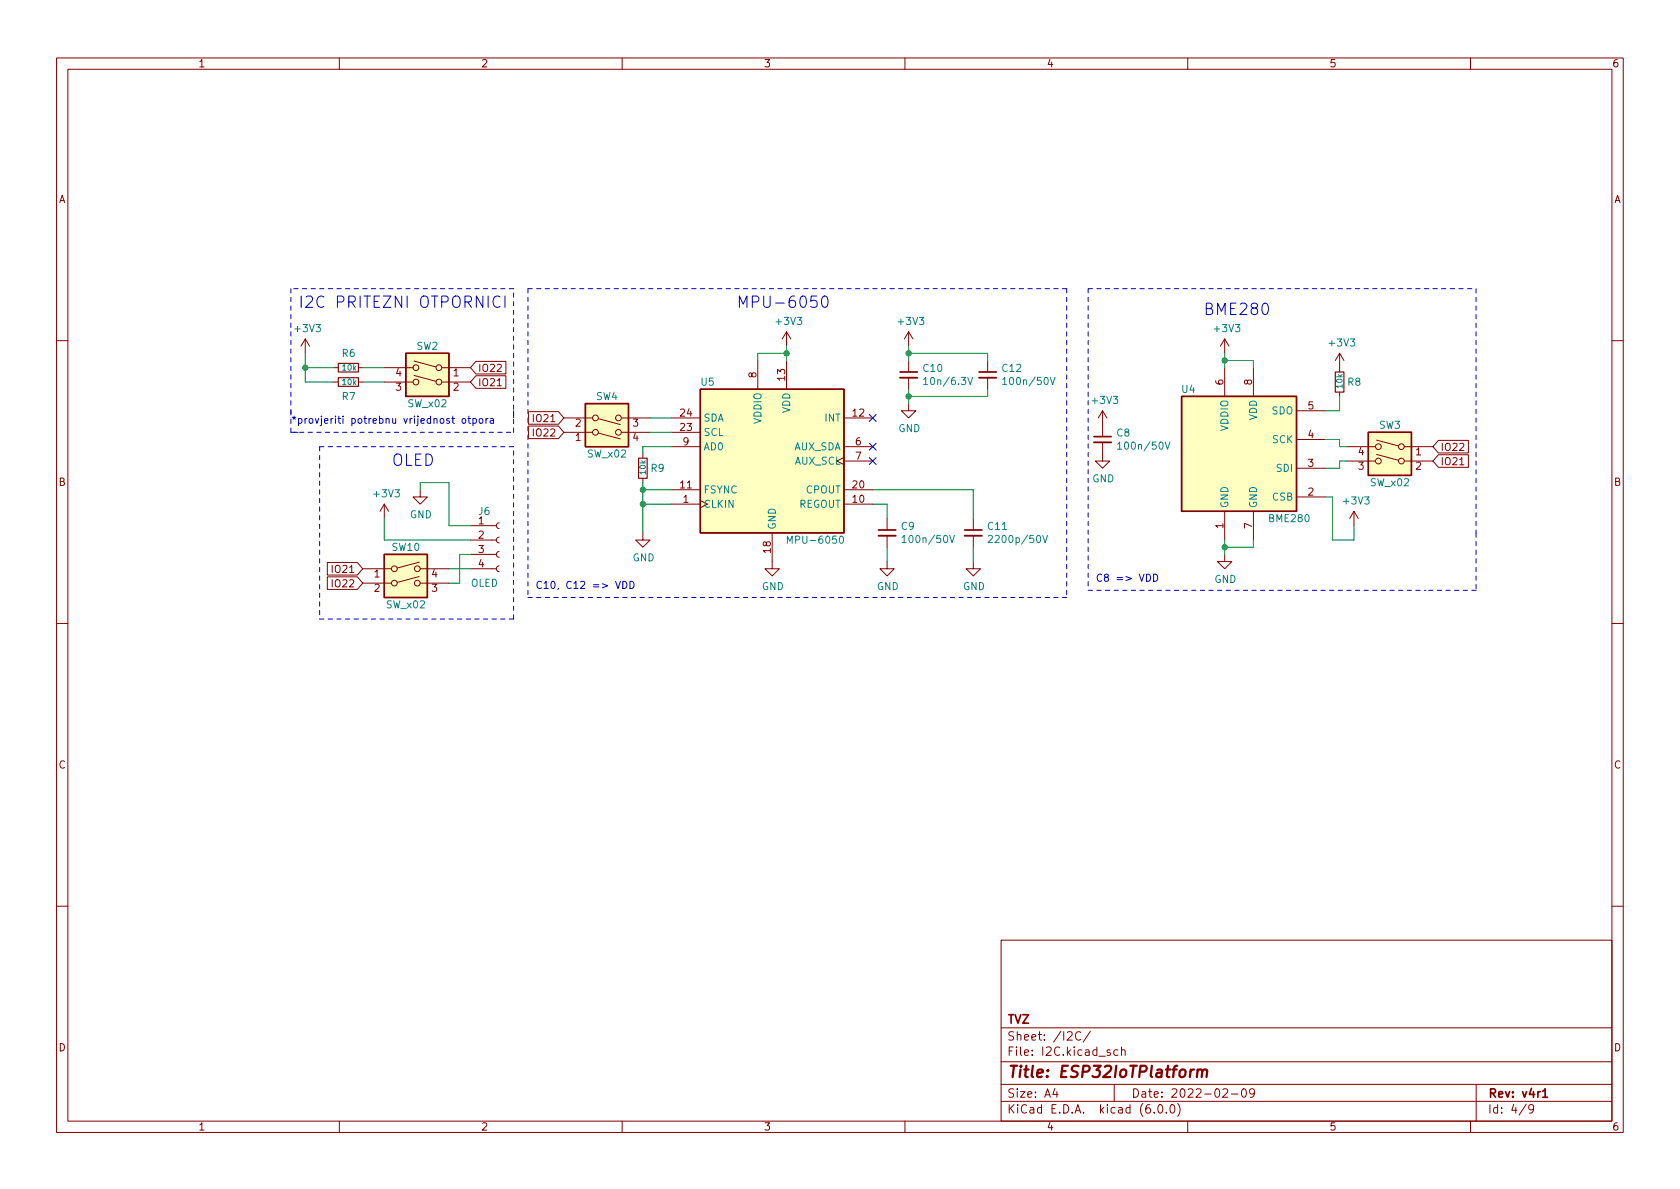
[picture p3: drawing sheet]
<svg xmlns="http://www.w3.org/2000/svg" width="297mm" height="210mm" viewBox="0 0 297 210" stroke-linecap="round" stroke-linejoin="round" font-family="sans-serif">
<g fill="none" stroke="#840000" stroke-width=".18">
<path d="M10 10.2h277v190.1h-277zM12 12.2h273v186.1h-273zM60 10.2v2M110 10.2v2M160 10.2v2M210 10.2v2M260 10.2v2M54 59.9l-.8 1.3M54 59.9v2.6M54 59.9l.7 1.3M139.1 58.7v2.5M139.1 58.7l-.8 1.2"/>
<path d="M139.1 58.7l.7 1.2M160.7 58.7l-.8 1.2M160.7 58.7v2.5M160.7 58.7l.7 1.2M216.5 59.9l-.7 1.3M216.5 59.9v2.6M216.5 59.9l.8 1.3M10 60.2h2M59.1 67.6h.7M59.1 65h.7M63.4 67.6h.7M63.4 65h.7"/>
<path d="M67.9 67.6h5.1M67.9 65h5.1M73.2 66.4l3.9 1M73.2 63.8l3.9 1.1M78.1 67.6h5.1M78.1 65h5.1M84.1 66.4h5.3v2.3h-5.3l-.9-1.1zM84.1 63.9h5.3v2.2h-5.3l-.9-1.1zM87.9 68.2h.7M93.4 75.3h5.3l1 1.1-1 1.2h-5.3zM93.4 72.8h5.3l1 1.1-1 1.1h-5.3zM99.7 73.9h5.1"/>
<path d="M99.7 76.4h5.1M105.8 74l3.9 1.1M105.8 76.6l3.9 1M109.9 73.9h5M109.9 76.4h5M118.7 73.9h5.1M118.7 76.4h5.1M118.7 79h5.1M134 63.7v5.1M139.1 63.7v5.1M149.2 73.9h5.1M149.2 79h5.1"/>
<path d="M160.7 71.4v1.2h1.2l-1.2 1.3-1.3-1.3h1.3M160.7 63.7v2.1M160.7 66.8v2M174.6 63.7v2.1M174.6 66.8v2M194.9 78.2v3.3h1.3l-1.3 1.3-1.2-1.3h1.2M194.9 72.6l-.7 1.3M194.9 72.6v4.6M194.9 72.6l.8 1.3M216.5 65v5.1M221.6 65v5.1M229.2 77.7h5.1"/>
<path d="M229.2 72.6h5.1M236.9 62.5l-.8 1.2M236.9 62.5v3.3M236.9 69.3v.8M236.9 62.5l.7 1.2M238.1 79h5.1M243.4 77.8l3.9 1.1M248.3 79h5.1M254.3 77.9h5.3v2.2h-5.3l-.9-1.1zM285 60.2h2M57.9 99.5h5.3l.9 1.1-.9 1.1h-5.3zM67.9 89.1l-.7 1.3"/>
<path d="M67.9 89.1v2.6M67.9 89.1l.8 1.3M74.1 99.4l-3.9 1.1M74.3 86.6v1.3h1.3l-1.3 1.2-1.3-1.2h1.3M83.2 98h4.6M83.2 95.5h4.6M83.2 93h4.6M88.3 97.5l-.4 .2-.1 .3 .1 .4 .4 .1M88.3 95l-.4 .1-.1 .4 .1 .4 .4 .1M88.3 92.5l-.4 .1-.1 .4 .1 .3 .4 .2M113.7 94.2v1.3h1.2l-1.2 1.3-1.3-1.3h1.3M113.7 80.3v.7"/>
<path d="M113.7 84.6v.7M118.7 89.1h5.1M118.7 86.6h5.1M136.5 94.2v6.4h1.3l-1.3 1.2-1.2-1.2h1.2M149.2 80.9l-1.2 .6 1.2 .7M149.2 89.1h5.1M149.2 86.6h5.1M149.2 81.5h5.1M156.8 99.3v1.3h1.3l-1.3 1.2-1.2-1.2h1.2M156.8 91.7v2M156.8 94.7v2.1M172.1 99.3v1.3h1.3l-1.3 1.2-1.3-1.2h1.3"/>
<path d="M172.1 91.7v2M172.1 94.7v2.1M216.5 98v1.3h1.3l-1.3 1.3-1.2-1.3h1.2M216.5 90.4v5.1M221.6 90.4v5.1M229.2 87.9h5.1M229.2 82.8h5.1M238.1 81.5h5.1M239.4 90.4l-.8 1.3M239.4 90.4v2.6M239.4 90.4l.8 1.3M243.4 80.4l3.9 1"/>
<path d="M248.3 81.5h5.1M254.3 80.4h5.3v2.2h-5.3l-.9-1.1zM258.1 82.2h.7M10 110.2h2M57.9 102h5.3l.9 1.1-.9 1.1h-5.3zM64.1 100.6h5.1M64.1 103.1h5.1M74.1 101.9l-3.9 1.1M74.3 100.6h5.1M74.3 103.1h5.1M83.2 100.6h4.6M88.3 100.1l-.4 .1-.1 .4 .1 .3 .4 .2"/>
<path d="M285 110.2h2M10 160.2h2M177 166.3h108v32h-108zM285 160.2h2M60 198.3v2M110 198.3v2M160 198.3v2M177 194.8h108M177 191.8h108M177 187.8h108M177 181.8h108M186.5 192.5l-.4 1h1"/>
<path d="M186.9 193v1M191.1 182.6a.6 .6 0 0 0-.8 0 .6 .6 0 0 0-.2 .7 .56 .56 0 0 0 .3 .6 .56 .56 0 0 0 .7-.1M192.8 182.4l-1.3 1.9M196.3 185.7l-.4-.1-.2 .2 .1 .3 .5 .1v.4h-.6M197 191.8v3M197.6 185.7l-.4-.1-.3 .3v.4l.2 .3h.5M198.3 185.8l.2-.2 .4 .1v.9M198.3 185.1v1.5M204.1 196.7v.1M204.9 195.4l.2-.1a.81 .81 0 0 1 .6 .7 .81 .81 0 0 1-.3 .8h-.2a.81 .81 0 0 1-.6-.6 .81 .81 0 0 1 .3-.8zM206.2 196.7v.1M207.1 195.4l.1-.1a.81 .81 0 0 1 .6 .7 .81 .81 0 0 1-.3 .8h-.1a.81 .81 0 0 1-.6-.6 .81 .81 0 0 1 .3-.8z"/>
<path d="M208.2 195.1a1.72 1.72 0 0 1 0 2.3M210 198.3v2M216.2 192.7l.6-.2 .2 .2 .1 .3-1 1h1M217.7 193.5h1.2M219.7 192.6l.2-.1a.81 .81 0 0 1 .5 .7 .81 .81 0 0 1-.3 .8h-.1a.81 .81 0 0 1-.6-.6 .81 .81 0 0 1 .3-.8zM221.8 193.2l-.3 .3-.4-.1-.2-.2 .2-.6 .4-.1 .2 .2a.99 .99 0 0 1-.3 1.3h-.3M260 198.3v2M261 191.8v6.5M269.9 195.3l-1.3 1.9M271.2 196l-.3 .3h-.3l-.3-.3 .1-.6 .5-.1 .2 .2a.99 .99 0 0 1-.4 1.3h-.3"/>
<circle cx="73.5" cy="67.6" r=".51"/>
<circle cx="73.5" cy="65" r=".51"/>
<circle cx="77.6" cy="67.6" r=".51"/>
<circle cx="77.6" cy="65" r=".51"/>
<circle cx="105.3" cy="73.9" r=".51"/>
<circle cx="105.3" cy="76.4" r=".51"/>
<circle cx="109.3" cy="73.9" r=".51"/>
<circle cx="109.3" cy="76.4" r=".51"/>
<circle cx="243.7" cy="79" r=".51"/>
<circle cx="247.8" cy="79" r=".51"/>
<circle cx="243.7" cy="81.5" r=".51"/>
<circle cx="247.8" cy="81.5" r=".51"/>
<circle cx="69.7" cy="100.6" r=".51"/>
<circle cx="69.7" cy="103.1" r=".51"/>
<circle cx="73.8" cy="103.1" r=".51"/>
<circle cx="73.8" cy="100.6" r=".51"/>
</g>
<path d="M159.1 65.8h3.1M173.1 65.8h3M193.4 77.2h3.1M155.3 93.7h3.1M170.6 93.7h3M272.8 193l.4-.5v1.5M272.8 194h.8" fill="none" stroke="#840000" stroke-width=".3"/>
<path d="M211.1 189.1l-.4 .1-.2 .3M211.8 189.3a.49 .49 0 0 1 .8 .1l-.1 1.1M211.8 189.1l-.2 1.4M212.6 189.4a.5 .5 0 0 1 .8-.2l-.1 1.3" fill="none" stroke="#840000" stroke-width=".4"/>
<path d="M59.8 66.8h3.6v1.5h-3.6zM59.8 64.3h3.6v1.5h-3.6zM236.1 65.8h1.5v3.5h-1.5zM112.9 81h1.5v3.6h-1.5z" fill="none" stroke="#840000" stroke-width=".2"/>
<g fill="#ffffc2" stroke="#ffffc2" stroke-width=".18">
<path d="M123.8 68.8h25.4v25.4h-25.4z"/>
<path d="M67.9 98h7.7v7.7h-7.7z"/>
<path d="M71.8 62.5h7.6v7.6h-7.6z"/>
<path d="M103.5 71.4h7.6v7.6h-7.6z"/>
<path d="M208.9 70.1h20.3v20.3h-20.3z"/>
<path d="M241.9 76.4h7.7v7.7h-7.7z"/>
</g>
<path d="M71.8 62.5h7.6v7.6h-7.6zM103.5 71.4h7.6v7.6h-7.6zM123.8 68.8h25.4v25.4h-25.4zM208.9 70.1h20.3v20.3h-20.3zM241.9 76.4h7.7v7.7h-7.7zM67.9 98h7.7v7.7h-7.7z" fill="none" stroke="#840000" stroke-width=".25"/>
<g fill="none" stroke="#008484" stroke-width=".18">
<path d="M163.3 67.1l.4-.4v1.3M163.3 68h.7M171.1 66.7l.4 1.3 .5-1.3M177.3 67.1l.3-.4v1.3M177.3 68h.7M185.7 66.7l.4 1.3 .4-1.3M197.6 78.5l.4-.3v1.2M197.6 79.4h.7M206 78.2l.4 1.2 .5-1.2M139.2 96.1v-1.3l.4 .9 .5-.9v1.3M148.5 94.9l.2-.1a.68 .68 0 0 1 .5 .6 .68 .68 0 0 1-.5 .7l-.2-.1-.1-.4zM159.5 95l.4-.3v1.2"/>
<path d="M159.5 95.9h.7M167.9 94.7l.4 1.2 .5-1.2M174.7 94.8l.5-.1 .3 .3-.8 .9h.8M184.4 94.7l.4 1.2 .4-1.2"/>
</g>
<path d="M159.1 66.8h3.1M173.1 66.8h3M193.4 78.2h3.1M155.3 94.7h3.1M170.6 94.7h3" fill="none" stroke="#840000" stroke-width=".33"/>
<g fill="none" stroke="#0000c2" stroke-width=".18">
<path d="M88.4 52.5a.81 .81 0 0 0-1 0 .81 .81 0 0 0-.2 1 .75 .75 0 0 0 .4 .8 .75 .75 0 0 0 .8-.1M89.3 52.3v2.1M144.4 52.3h-1l-.1 1 .3-.2 .7 .1 .2 .3-.1 .7-.3 .2h-.5l-.3-.2M145.4 52.5a.48 .48 0 0 1 .5-.2 .48 .48 0 0 1 .4 .4 1.03 1.03 0 0 1-.6 1.7 1.22 1.22 0 0 1-.3-1.9zM81.8 74.1l.3-.1 .3 .3v.3l-.3 .3-.3-.1-.1-.2zM82.7 74h.5M82.9 73.6v1.1l.3 .2M83.6 74.1l.4-.1 .2 .3-.1 .5h-.5M83.6 74v1.3M84.8 74.1l.3-.1 .3 .3v.3l-.3 .3-.3-.1-.1-.2zM85.9 74v.9M86.3 74l-.4 .3"/>
<path d="M86.7 74.1h.5l.1 .8M87.3 74.3l-.5 .1-.2 .2 .2 .3 .5-.1M108.8 102.8l.5 1.3 .4-1.3M110.1 102.8a.64 .64 0 0 1 .7 .6 .64 .64 0 0 1-.7 .7zM111.4 102.8a.64 .64 0 0 1 .7 .6 .64 .64 0 0 1-.7 .7zM202.7 101.5a.64 .64 0 0 1 .7 .7 .64 .64 0 0 1-.7 .6zM204 101.5a.64 .64 0 0 1 .7 .7 .64 .64 0 0 1-.7 .6z"/>
</g>
<g fill="none" stroke="#0000c2" stroke-width=".18" stroke-dasharray=".8 .8">
<path d="M51.4 51v22.9M90.8 51h-39.4M93.3 51v54.7M93.3 51h95.3M188.6 51v54.7M192.4 51v53.4M192.4 51h68.6M261 51v43.2M51.4 76.4v-3.8M51.4 76.4h39.4M52.7 76.4h-1.3M56.5 79v30.5"/>
<path d="M90.8 79h-34.3M90.8 72.6v3.8M90.8 73.9v-22.9M261 94.2v10.2M56.5 109.5h34.3M90.8 109.5v-30.5M93.3 105.7h95.3M192.4 104.4h59.7M261 104.4h-8.9"/>
</g>
<g fill="none" stroke="#008400" stroke-width=".18">
<path d="M54 62.5v5.1h5.1M54 65h5.1M64.1 67.6h3.8M64.1 65h3.8M114.9 73.9h3.8M114.9 76.4h3.8M118.7 79h-5v1.3M139.1 61.2v2.5M139.1 62.5h-5.1v1.2M160.7 61.2v2.5M160.7 68.8v2.6M160.7 62.5h13.9v1.2"/>
<path d="M174.6 68.8v1.3h-13.9M216.5 63.7h5.1v1.3M216.5 62.5v2.5M234.3 77.7h2.6v1.3h1.2M236.9 70.1v2.5h-2.6M67.9 91.7v3.8h15.3M74.3 86.6v-1.3h5.1v7.7h3.8M83.2 98h-1.9v5.1h-1.9M113.7 85.3v8.9M113.7 89.1h5M113.7 86.6h5M154.3 89.1h2.5v2.6"/>
<path d="M154.3 86.6h17.8v5.1M156.8 96.8v2.5M172.1 96.8v2.5M216.5 95.5v2.5M221.6 95.5v1.3h-5.1M234.3 87.9h1.3v7.6h3.8v-2.5M238.1 81.5h-1.2v1.3h-2.6M79.4 100.6h3.8"/>
</g>
<path d="M153.7 73.3l1.2 1.2M153.7 78.4l1.2 1.2M154.9 73.3l-1.2 1.2M154.9 78.4l-1.2 1.2M153.7 80.9l1.2 1.2M154.9 80.9l-1.2 1.2" fill="none" stroke="#000084" stroke-width=".18"/>
<g fill="#008400" stroke="#008400" stroke-width=".18">
<circle cx="160.7" cy="62.5" r=".46"/>
<circle cx="160.7" cy="70.1" r=".46"/>
<circle cx="139.1" cy="62.5" r=".46"/>
<circle cx="113.7" cy="86.6" r=".46"/>
<circle cx="113.7" cy="89.1" r=".46"/>
<circle cx="54" cy="65" r=".46"/>
<circle cx="216.5" cy="96.8" r=".46"/>
<circle cx="216.5" cy="63.7" r=".46"/>
</g>
<g font-size="2.8" fill="#0000c2">
<text x="52.7" y="54.4">I2C PRITEZNI OTPORNICI</text>
<text x="130.2" y="54.4">MPU-6050</text>
<text x="212.7" y="55.7">BME280</text>
<text x="69.2" y="82.4">OLED</text>
</g>
<text font-size="2.8" fill="#840000" x="178" y="190.6">Title: ESP32IoTPlatform</text>
<g font-size="2.1" fill="#840000">
<text x="178" y="184">Sheet: /I2C/</text>
<text x="178" y="181">TVZ</text>
<text x="178" y="186.7">File: I2C.kicad_sch</text>
<text x="178" y="196.9">KiCad E.D.A. kicad (6.0.0)</text>
<text x="178" y="194.1">Size: A4</text>
<text x="200" y="194.1">Date: 2022-02-09</text>
<text x="263" y="194.1">Rev: v4r1</text>
<text x="263" y="196.9">Id: 4/9</text>
</g>
<g font-size="1.8" fill="#840000">
<text x="35" y="11.9">1</text>
<text x="85" y="11.9">2</text>
<text x="135" y="11.9">3</text>
<text x="185" y="11.9">4</text>
<text x="235" y="11.9">5</text>
<text x="285" y="11.9">6</text>
<text x="10.3" y="35.9">A</text>
<text x="285.3" y="35.9">A</text>
<text x="84.5" y="65.7">IO22</text>
<text x="70" y="69.1">3</text>
<text x="70" y="66.5">4</text>
<text x="80.2" y="66.5">1</text>
<text x="80.2" y="69.1">2</text>
<text x="84.5" y="68.3">IO21</text>
<text x="133.7" y="66.8" transform="rotate(-90 133.7 66.8)">8</text>
<text x="138.8" y="67.3" transform="rotate(-90 138.8 67.3)">13</text>
<text x="216.3" y="68.1" transform="rotate(-90 216.3 68.1)">6</text>
<text x="221.4" y="68.1" transform="rotate(-90 221.4 68.1)">8</text>
<text x="94.6" y="77.2">IO22</text>
<text x="94.6" y="74.6">IO21</text>
<text x="101.7" y="78">1</text>
<text x="101.7" y="75.4">2</text>
<text x="111.9" y="75.4">3</text>
<text x="111.9" y="78">4</text>
<text x="120.3" y="76.2">23</text>
<text x="120.3" y="73.7">24</text>
<text x="150.8" y="73.7">12</text>
<text x="231.3" y="77.5">4</text>
<text x="231.3" y="72.4">5</text>
<text x="120.8" y="78.7">9</text>
<text x="151.3" y="78.7">6</text>
<text x="151.3" y="81.3">7</text>
<text x="231.3" y="82.5">3</text>
<text x="240.2" y="83.1">3</text>
<text x="240.2" y="80.5">4</text>
<text x="250.3" y="80.5">1</text>
<text x="250.3" y="83.1">2</text>
<text x="254.6" y="82.3">IO21</text>
<text x="254.6" y="79.7">IO22</text>
<text x="10.3" y="85.9">B</text>
<text x="120.3" y="86.4">11</text>
<text x="120.8" y="88.9">1</text>
<text x="150.8" y="88.9">10</text>
<text x="150.8" y="86.4">20</text>
<text x="231.3" y="87.6">2</text>
<text x="285.3" y="85.9">B</text>
<text x="84.6" y="92.7">1</text>
<text x="84.6" y="95.2">2</text>
<text x="216.3" y="93.5" transform="rotate(-90 216.3 93.5)">1</text>
<text x="221.4" y="93.5" transform="rotate(-90 221.4 93.5)">7</text>
<text x="59" y="101.3">IO21</text>
<text x="84.6" y="97.8">3</text>
<text x="84.6" y="100.3">4</text>
<text x="136.3" y="97.8" transform="rotate(-90 136.3 97.8)">18</text>
<text x="59" y="103.8">IO22</text>
<text x="66.2" y="102.1">1</text>
<text x="66.2" y="104.6">2</text>
<text x="76.3" y="104.6">3</text>
<text x="76.3" y="102.1">4</text>
<text x="10.3" y="135.9">C</text>
<text x="285.3" y="135.9">C</text>
<text x="10.3" y="185.9">D</text>
<text x="285.3" y="185.9">D</text>
<text x="35" y="199.9">1</text>
<text x="85" y="199.9">2</text>
<text x="135" y="199.9">3</text>
<text x="185" y="199.9">4</text>
<text x="235" y="199.9">5</text>
<text x="285" y="199.9">6</text>
</g>
<g font-size="1.8" fill="#008484">
<text x="52.3" y="58.7">+3V3</text>
<text x="137.4" y="57.4">+3V3</text>
<text x="158.9" y="57.4">+3V3</text>
<text x="214.8" y="58.7">+3V3</text>
<text x="60.5" y="63.1">R6</text>
<text x="73.6" y="61.8">SW2</text>
<text x="163.3" y="65.8">C10</text>
<text x="177.3" y="65.8">C12</text>
<text x="235.1" y="61.3">+3V3</text>
<text x="60.5" y="70.7">R7</text>
<text x="105.4" y="70.7">SW4</text>
<text x="124" y="68.2">U5</text>
<text x="164" y="68.1">10n/6.3V</text>
<text x="178" y="68.1">100n/50V</text>
<text x="193.2" y="71.4">+3V3</text>
<text x="209" y="69.5">U4</text>
<text x="238.3" y="68.2">R8</text>
<text x="72.2" y="72">SW_x02</text>
<text x="124.3" y="77.1">SCL</text>
<text x="124.3" y="74.5">SDA</text>
<text x="134.6" y="74.9" transform="rotate(-90 134.6 74.9)">VDDIO</text>
<text x="139.7" y="73.1" transform="rotate(-90 139.7 73.1)">VDD</text>
<text x="145.9" y="74.5">INT</text>
<text x="158.8" y="76.4">GND</text>
<text x="197.5" y="77.2">C8</text>
<text x="217.2" y="76.2" transform="rotate(-90 217.2 76.2)">VDDIO</text>
<text x="222.2" y="74.3" transform="rotate(-90 222.2 74.3)">VDD</text>
<text x="224.9" y="73.3">SDO</text>
<text x="243.8" y="75.8">SW3</text>
<text x="103.9" y="80.9">SW_x02</text>
<text x="115.1" y="83.4">R9</text>
<text x="124.3" y="79.6">AD0</text>
<text x="140.3" y="79.6">AUX_SDA</text>
<text x="140.5" y="82.2">AUX_SCL</text>
<text x="198.3" y="79.5">100n/50V</text>
<text x="225" y="78.4">SCK</text>
<text x="225.8" y="83.4">SDI</text>
<text x="66.2" y="87.9">+3V3</text>
<text x="124.3" y="89.8">CLKIN</text>
<text x="124.3" y="87.2">FSYNC</text>
<text x="141.2" y="89.8">REGOUT</text>
<text x="142.5" y="87.2">CPOUT</text>
<text x="193.1" y="85.3">GND</text>
<text x="217.2" y="89.9" transform="rotate(-90 217.2 89.9)">GND</text>
<text x="222.2" y="89.9" transform="rotate(-90 222.2 89.9)">GND</text>
<text x="225" y="88.5">CSB</text>
<text x="237.7" y="89.2">+3V3</text>
<text x="242.4" y="86">SW_x02</text>
<text x="72.5" y="91.6">GND</text>
<text x="84.6" y="91.1">J6</text>
<text x="137.2" y="93.7" transform="rotate(-90 137.2 93.7)">GND</text>
<text x="159.4" y="93.7">C9</text>
<text x="174.7" y="93.7">C11</text>
<text x="224.5" y="92.3">BME280</text>
<text x="69.3" y="97.4">SW10</text>
<text x="111.8" y="99.3">GND</text>
<text x="139.9" y="96.1">MPU-6050</text>
<text x="160.2" y="96">100n/50V</text>
<text x="175.6" y="96">2200p/50V</text>
<text x="68.4" y="107.6">SW_x02</text>
<text x="83.2" y="103.8">OLED</text>
<text x="134.7" y="104.3">GND</text>
<text x="155" y="104.3">GND</text>
<text x="170.2" y="104.3">GND</text>
<text x="214.7" y="103.1">GND</text>
</g>
<g font-size="1.8" fill="#0000c2">
<text x="51.4" y="74.9">*provjeriti potrebnu vrijednost otpora</text>
<text x="94.6" y="104.1">C10, C12 =&gt; VDD</text>
<text x="193.7" y="102.9">C8 =&gt; VDD</text>
</g>
<g font-size="1.4" fill="#008484">
<text x="60.6" y="65.5">10k</text>
<text x="60.6" y="68.1">10k</text>
<text x="237.4" y="68.6" transform="rotate(-90 237.4 68.6)">10k</text>
<text x="114.2" y="83.8" transform="rotate(-90 114.2 83.8)">10k</text>
</g>
</svg>
